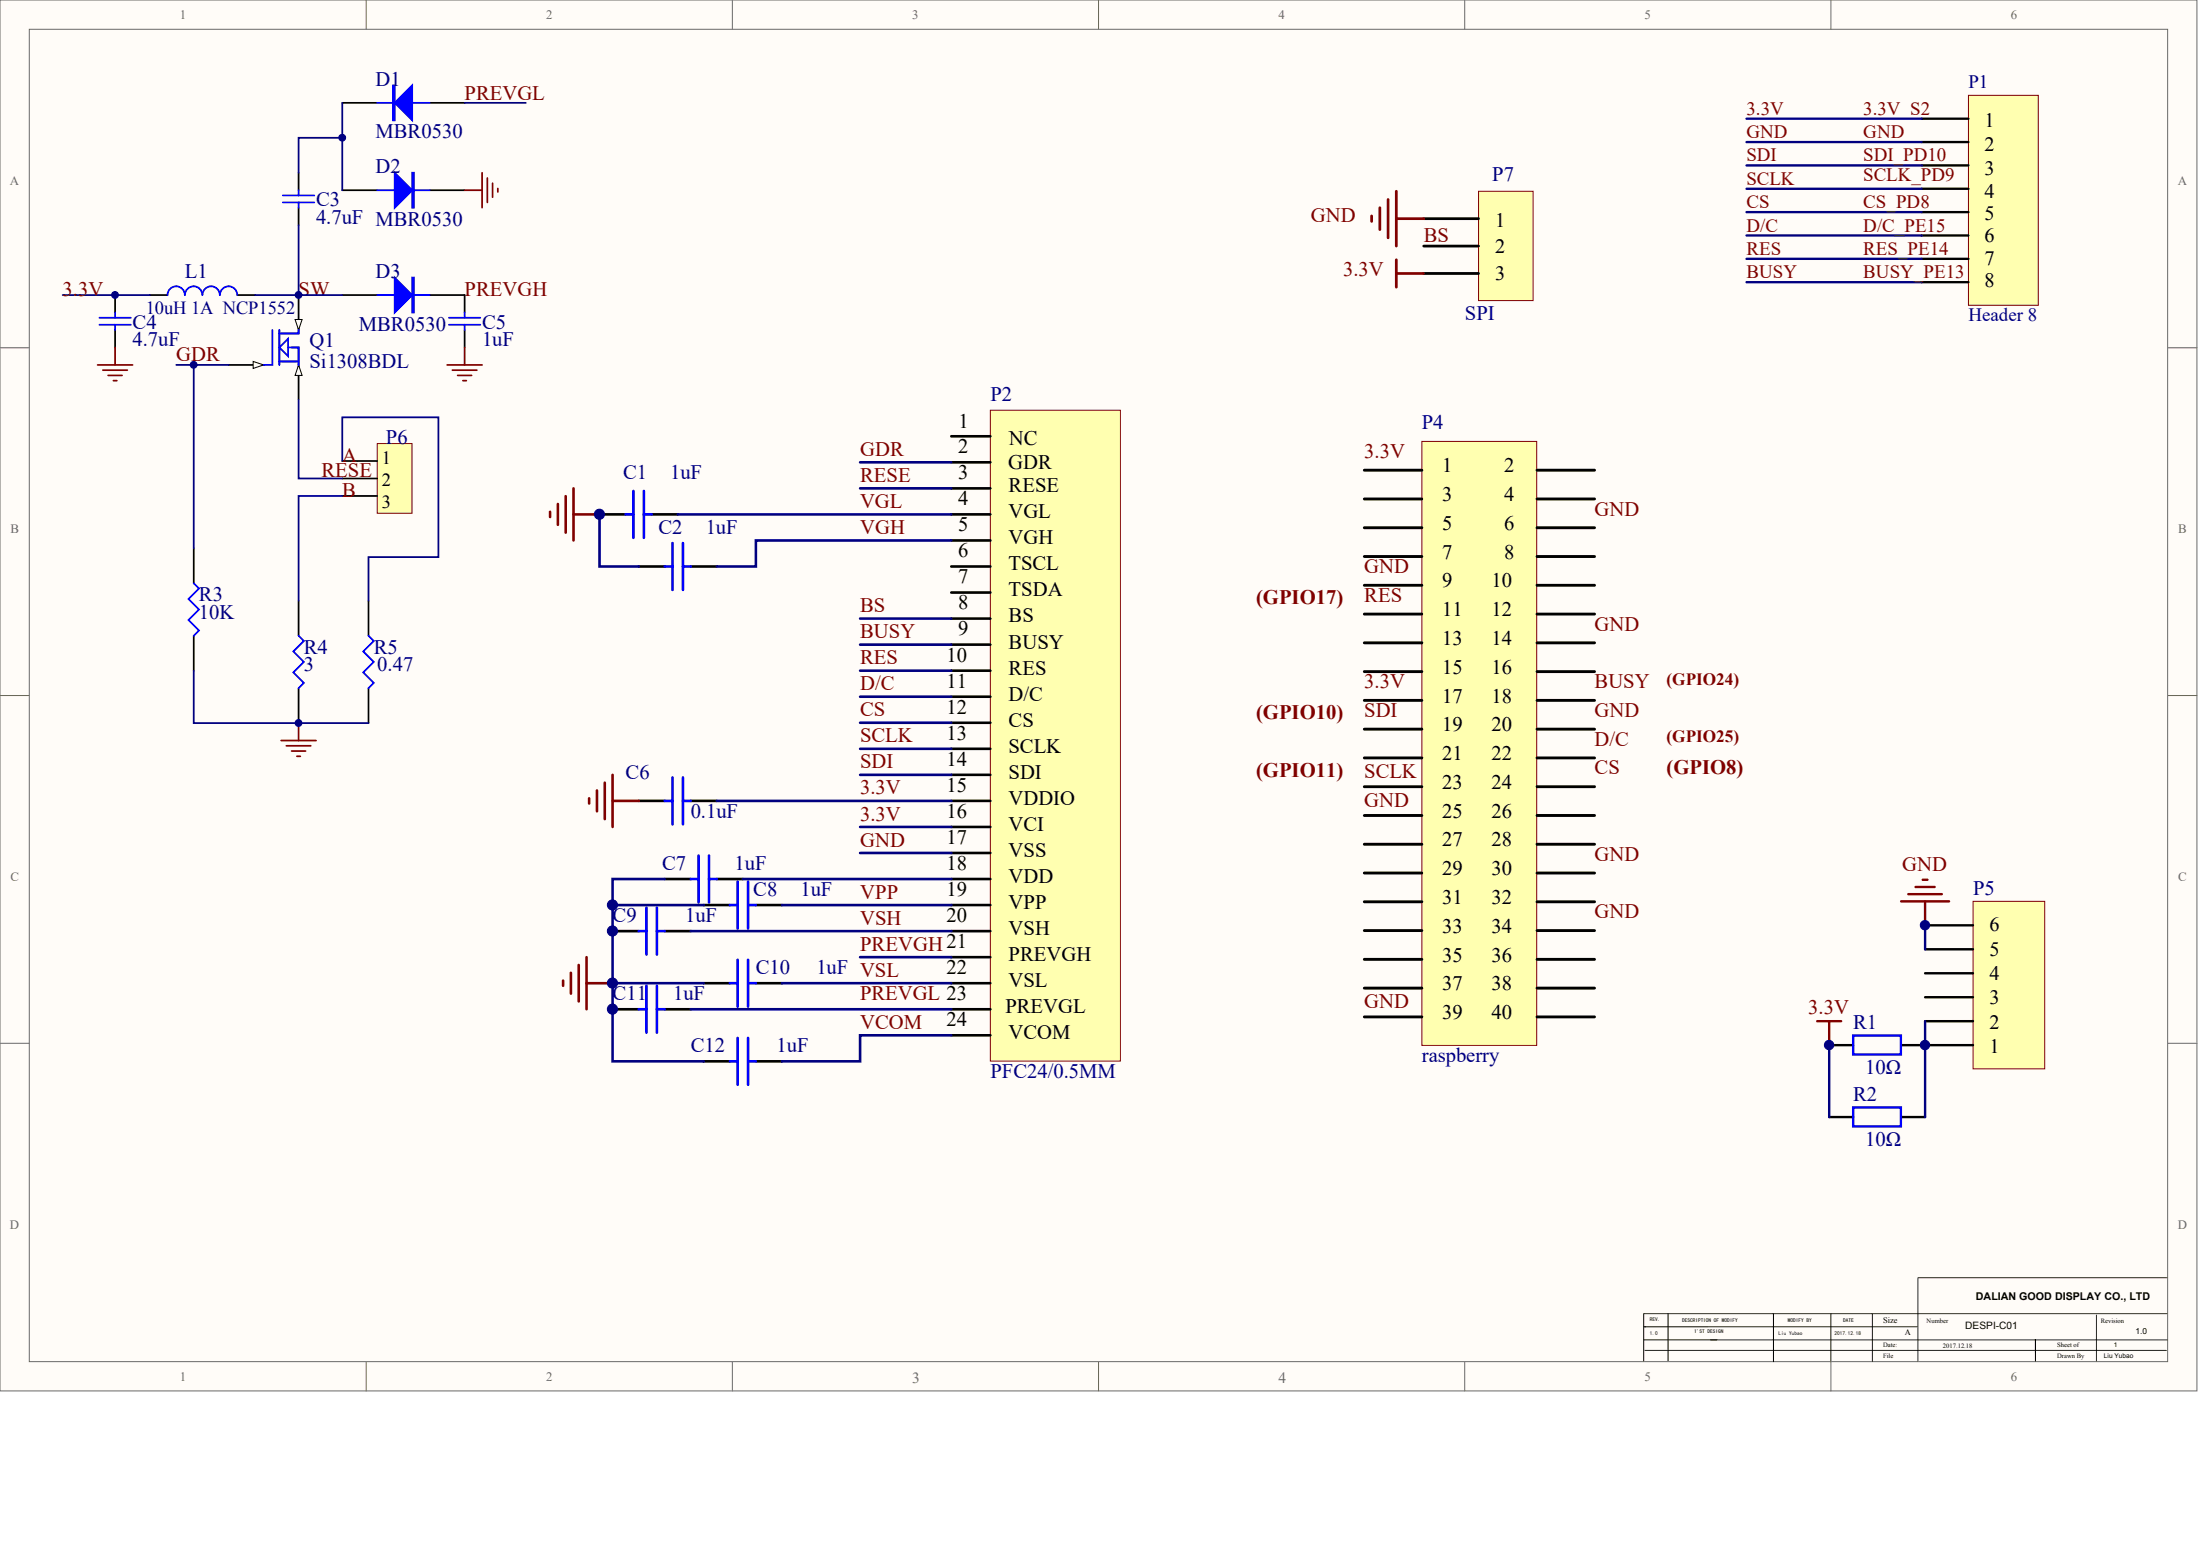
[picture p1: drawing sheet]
<svg xmlns="http://www.w3.org/2000/svg" width="840mm" height="594mm" viewBox="0 0 840 594" stroke-linecap="round" stroke-linejoin="round" font-family="sans-serif">
<g fill="#fffcf8" stroke="#696969" stroke-width=".38">
<path d="M0 0h838.4v530.7h-838.4z"/>
<path d="M11.2 11.2h816.1v508.3h-816.1z"/>
</g>
<g fill="none" stroke="#696969" stroke-width=".38">
<path d="M139.7 0v11.2M279.5 0v11.2M419.2 0v11.2M559 0v11.2M698.7 0v11.2M0 132.7h11.2M827.3 132.7h11.2M0 265.4h11.2M827.3 265.4h11.2M0 398.1h11.2M827.3 398.1h11.2M139.7 519.6v11.2"/>
<path d="M279.5 519.6v11.2M419.2 519.6v11.2M559 519.6v11.2M698.7 519.6v11.2"/>
</g>
<g fill="none" stroke="#000" stroke-width=".99">
<path d="M228.8 196.3h10M248.7 196.3h9.9M243.7 216.1h10M263.6 216.1h10M243.7 305.6h10M263.6 305.6h10M233.8 355.3h9.9M253.7 355.3h9.9M268.6 345.3h9.9M288.5 345.3h9.9M268.6 375.1h9.9M288.5 375.1h9.9"/>
<path d="M233.8 385.1h9.9M253.7 385.1h9.9M268.6 405h9.9M288.5 405h9.9"/>
</g>
<g fill="none" stroke="#00f" stroke-width=".99">
<path d="M238.8 196.3h2.9M241.7 187.3v17.9M245.7 196.3h3M245.7 187.3v17.9M253.7 216.1h3M256.7 207.2v17.9M260.6 216.1h3M260.6 207.2v17.9M256.7 296.6v17.9M260.6 296.6v17.9M253.7 305.6h3M260.6 305.6h3"/>
<path d="M281.5 336.4v17.9M285.5 336.4v17.9M243.7 355.3h3M246.7 346.3v17.9M250.7 355.3h3M250.7 346.3v17.9M278.5 345.3h3M285.5 345.3h3M246.7 376.1v17.9M250.7 376.1v17.9M278.5 375.1h3M281.5 366.2v17.9"/>
<path d="M285.5 366.2v17.9M285.5 375.1h3M243.7 385.1h3M250.7 385.1h3M281.5 396v17.9M285.5 396v17.9M278.5 405h3M285.5 405h3"/>
</g>
<path d="M209.9 195.3v2M212.9 192.3v7.9M215.9 189.3v13.9M218.9 186.3v19.9M218.9 196.3h9.9" fill="none" stroke="#800000" stroke-width=".99"/>
<path d="M114 65.9v6.7M114 79.2v6.7M43.9 112.6v6.6M177.3 112.6v6.6M43.9 125.9v6.7M177.3 125.9v6.7" fill="none" stroke="#000" stroke-width=".67"/>
<path d="M108 74.6h12M108 77.2h12M114 72.6v2M114 77.2v2M43.9 119.2v2M177.3 119.2v2M37.9 121.2h12M37.9 123.9h12M43.9 123.9v2M171.3 121.2h12M171.3 123.9h12M177.3 123.9v2" fill="none" stroke="#00f" stroke-width=".67"/>
<path d="M378 156.5h49.6v248.4h-49.6z" fill="#ffffb0" stroke="#800000" stroke-width=".38"/>
<g fill="none" stroke="#000" stroke-width=".99">
<path d="M363 176.4h15M363 166.5h15M363 196.3h15M363 186.3h15M363 216.1h15M363 206.2h15M363 236h15M363 226.1h15M363 255.9h15M363 246h15M363 275.8h15M363 265.8h15"/>
<path d="M363 295.6h15M363 285.7h15M363 315.5h15M363 305.6h15M363 335.4h15M363 325.5h15M363 355.3h15M363 345.3h15M363 375.1h15M363 365.2h15M363 395h15M363 385.1h15"/>
</g>
<path d="M328.2 176.4h34.8M228.8 196.3v19.8h14.9M328.2 186.3h34.8M328.2 315.5h34.8M328.2 325.5h34.8M233.8 375.1h34.8M328.2 365.2h34.8" fill="none" stroke="#000080" stroke-width=".99"/>
<path d="M230.8 298.6v13.9M233.8 295.6v19.9M224.8 304.6v2M227.8 301.6v8M233.8 305.6h9.9M214.9 374.2v1.9M217.9 371.2v7.9M220.9 368.2v13.9M223.8 375.1h10M223.8 365.2v19.9" fill="none" stroke="#800000" stroke-width=".99"/>
<path d="M130.6 112.6h13.4M164 112.6h13.3M87.3 139.2h13.3" fill="none" stroke="#000" stroke-width=".67"/>
<path d="M144 112.6h20" fill="none" stroke="#00f" stroke-width=".67"/>
<g fill="#00f" stroke="#00f" stroke-width=".67">
<path d="M150.6 105.9l6.7 6.7-6.7 6.6z"/>
<path d="M157.3 105.9h.7v13.3h-.7z" fill-rule="evenodd"/>
</g>
<path d="M96.6 137.9l4 1.3-4 1.4z" fill="#fffcf8" stroke="#000" stroke-width=".38"/>
<path d="M114 112.6v13.3" fill="none" stroke="#000" stroke-width=".67"/>
<path d="M112.6 121.9h2.7l-1.3 4z" fill="#fffcf8" stroke="#000" stroke-width=".38"/>
<path d="M114 139.2v13.4" fill="none" stroke="#000" stroke-width=".67"/>
<path d="M114 139.2l1.3 4h-2.7z" fill="#fffcf8" stroke="#000" stroke-width=".38"/>
<g fill="none" stroke="#00f" stroke-width=".67">
<path d="M144 39.2h20M144 72.6h20M70.5 112.6a3.3 3.3 0 0 0-3.3-3.4 3.3 3.3 0 0 0-3.3 3.4M77.2 112.6a3.3 3.3 0 0 0-3.3-3.4 3.3 3.3 0 0 0-3.3 3.4M83.9 112.6a3.3 3.3 0 0 0-3.3-3.4 3.3 3.3 0 0 0-3.3 3.4M90.5 112.6a3.3 3.3 0 0 0-3.3-3.4 3.3 3.3 0 0 0-3.3 3.4M104 125.9v13.3h-3.4M106.6 132.6l3.4-3.4v6.7zM106.6 125.9v13.3M106.6 137.9h7.4M106.6 127.2h7.4v-1.3v1.3h-6.7M110 132.6h4v6.6v-6.6h-2.7"/>
<path d="M73.9 222.6l2 2-4 4 4 4-4 4 4 4-2 2M114 242.6l2 2-4 4 4 4-4 4 4 4-2 2"/>
</g>
<path d="M130.6 39.2v33.4M177.3 39.2h23.4M130.6 52.6h-16.6v13.3M114 85.9v26.7M23.9 112.6h33.4M97.3 112.6h33.3M67.3 139.2h20" fill="none" stroke="#000080" stroke-width=".67"/>
<path d="M130.6 39.2h13.4M164 39.2h13.3M130.6 72.6h13.4M164 72.6h13.3M57.3 112.6h6.6M90.6 112.6h6.7M73.9 209.2v13.4M114 229.2v13.4M73.9 242.6v13.3M114 262.6v13.3" fill="none" stroke="#000" stroke-width=".67"/>
<g fill="none" stroke="#800000" stroke-width=".67">
<path d="M177.3 72.6h6.7M184 65.9v13.3M186 67.9v9.3M188 69.9v5.3M190 71.9v1.3M37.3 139.2h13.3M43.9 132.6v6.6M170.7 139.2h13.3M177.3 132.6v6.6M39.3 141.2h9.3M41.3 143.2h5.3M43.3 145.2h1.3"/>
<path d="M172.7 141.2h9.3M174.7 143.2h5.3M176.7 145.2h1.3M114 275.9v6.7M107.3 282.6h13.3M109.3 284.6h9.3M111.3 286.6h5.3M113.3 288.6h1.3"/>
</g>
<g fill="#00f" stroke="#00f" stroke-width=".67">
<path d="M150.6 65.9l6.7 6.7-6.7 6.6z"/>
<path d="M150.6 39.2l6.7-6.6v13.3z"/>
<path d="M157.3 65.9h.7v13.3h-.7z" fill-rule="evenodd"/>
<path d="M150 32.6h.6v13.3h-.6z" fill-rule="evenodd"/>
</g>
<path d="M253.7 335.4h9.9M273.6 335.4h9.9" fill="none" stroke="#000" stroke-width=".99"/>
<path d="M263.6 335.4h3M266.6 326.5v17.8M270.6 335.4h3M270.6 326.5v17.8" fill="none" stroke="#00f" stroke-width=".99"/>
<path d="M258.6 196.3h104.4M363 206.2h-74.5v9.9h-14.9M273.6 305.6h89.4M253.7 335.4h-19.9v69.6h34.8M283.5 335.4h79.5M233.8 345.3h34.8M263.6 355.3h99.4M298.4 345.3h64.6M298.4 375.1h64.6M263.6 385.1h99.4M363 395h-34.8v10h-29.8" fill="none" stroke="#000080" stroke-width=".99"/>
<path d="M144 169.2h13.2v26.6h-13.2z" fill="#ffffb0" stroke="#800000" stroke-width=".38"/>
<path d="M130.6 175.9h13.4M130.6 182.6h13.4M130.6 189.2h13.4M140.6 229.2v13.4M140.6 262.6v13.3" fill="none" stroke="#000" stroke-width=".67"/>
<path d="M73.9 139.2v70M114 152.6v30h16.6M130.6 175.9v-16.7h36.7v53.4h-26.7v16.6M130.6 189.2h-16.6v40M73.9 255.9v20h66.7" fill="none" stroke="#000080" stroke-width=".67"/>
<path d="M140.6 242.6l2 2-4 4 4 4-4 4 4 4-2 2" fill="none" stroke="#00f" stroke-width=".67"/>
<path d="M542.6 168.4h43.9v230.5h-43.9z" fill="#ffffb0" stroke="#800000" stroke-width=".38"/>
<g fill="none" stroke="#000" stroke-width="1.1">
<path d="M520.7 179.4h21.9M586.6 179.4h21.9M520.7 190.4h21.9M586.6 190.4h21.9M520.7 201.4h21.9M520.7 212.3h21.9M586.6 201.4h21.9M586.6 212.3h21.9M520.7 223.3h21.9M520.7 234.3h21.9M586.6 223.3h21.9M586.6 234.3h21.9"/>
<path d="M520.7 245.3h21.9M520.7 256.3h21.9M586.6 245.3h21.9M586.6 256.3h21.9M520.7 267.2h21.9M520.7 278.2h21.9M586.6 267.2h21.9M586.6 278.2h21.9M520.7 289.2h21.9M586.6 289.2h21.9M520.7 300.2h21.9M520.7 311.1h21.9"/>
<path d="M586.6 300.2h21.9M586.6 311.1h21.9M520.7 322.1h21.9M520.7 333.1h21.9M586.6 322.1h21.9M586.6 333.1h21.9M520.7 344.1h21.9M520.7 355.1h21.9M586.6 344.1h21.9M586.6 355.1h21.9M520.7 366h21.9M520.7 377h21.9"/>
<path d="M586.6 366h21.9M586.6 377h21.9M520.7 388h21.9M586.6 388h21.9"/>
</g>
<path d="M328.2 246h34.8M328.2 255.9h34.8M328.2 265.8h34.8M328.2 275.8h34.8M328.2 285.7h34.8M328.2 295.6h34.8" fill="none" stroke="#000080" stroke-width=".99"/>
<path d="M753 343.9h27.4v63.9h-27.4z" fill="#ffffb0" stroke="#800000" stroke-width=".38"/>
<path d="M734.7 353.1h18.3M734.7 371.3h18.3M734.7 362.2h18.3M698.1 398.8h9.1M725.5 398.8h27.5M734.7 389.6h18.3M734.7 380.5h18.3" fill="none" stroke="#000" stroke-width=".92"/>
<path d="M734.7 353.1v9.1" fill="none" stroke="#000080" stroke-width=".92"/>
<path d="M731 338.4h7.4M733.8 335.7h1.8M725.5 343.9h18.3M728.3 341.2h12.8M734.7 343.9v9.2M693.5 389.6h9.2M698.1 389.6v9.2" fill="none" stroke="#800000" stroke-width=".92"/>
<path d="M707.2 395.1h18.3v7.2h-18.3z" fill="none" stroke="#00f" stroke-width=".92"/>
<path d="M328.2 236h34.8" fill="none" stroke="#000080" stroke-width=".99"/>
<path d="M564.3 73h20.8v41.7h-20.8z" fill="#ffffb0" stroke="#800000" stroke-width=".38"/>
<path d="M543.4 83.4h20.9M543.4 93.9h20.9M543.4 104.3h20.9" fill="none" stroke="#000" stroke-width="1"/>
<path d="M698.1 426.2h9.1M725.5 426.2h9.2" fill="none" stroke="#000" stroke-width=".92"/>
<path d="M707.2 422.6h18.3v7.2h-18.3z" fill="none" stroke="#00f" stroke-width=".92"/>
<path d="M698.1 398.8v27.4M734.7 389.6v36.6" fill="none" stroke="#000080" stroke-width=".92"/>
<path d="M526.6 79.3v8.3M529.8 76.1v14.7M532.9 73v20.9M523.5 82.4v2.1M532.9 83.4h10.5M532.9 99.1v10.5M532.9 104.3h10.5" fill="none" stroke="#800000" stroke-width="1"/>
<path d="M751.2 36.4h26.7v80.1h-26.7z" fill="#ffffb0" stroke="#800000" stroke-width=".38"/>
<path d="M733.4 45.3h17.8M733.4 54.2h17.8M733.4 63.1h17.8M733.4 72h17.8M733.4 80.9h17.8M733.4 89.8h17.8M733.4 98.8h17.8M733.4 107.7h17.8" fill="none" stroke="#000" stroke-width=".89"/>
<path d="M666.5 45.3h66.9M666.5 54.2h66.9M666.5 63.1h66.9M666.5 72h66.9M666.5 80.9h66.9M666.5 89.8h66.9M666.5 98.8h66.9M666.5 107.7h66.9" fill="none" stroke="#000080" stroke-width=".89"/>
<g fill="#000080" stroke="#000080" stroke-width=".38">
<circle cx="43.9" cy="112.5" r="1.3"/>
<circle cx="73.9" cy="139.2" r="1.3"/>
<circle cx="113.9" cy="275.9" r="1.3"/>
<circle cx="113.9" cy="112.5" r="1.3"/>
<circle cx="130.6" cy="52.5" r="1.3"/>
<circle cx="228.8" cy="196.2" r="1.94"/>
<circle cx="233.7" cy="385" r="1.94"/>
<circle cx="233.7" cy="375.1" r="1.94"/>
<circle cx="233.7" cy="355.2" r="1.94"/>
<circle cx="233.7" cy="345.3" r="1.94"/>
<circle cx="698" cy="398.7" r="1.78"/>
<circle cx="734.6" cy="398.7" r="1.78"/>
<circle cx="734.6" cy="353" r="1.78"/>
</g>
<path d="M732 487.8v31.2" fill="none" stroke="#000" stroke-width=".59"/>
<path d="M800.1 501.9v17.3" fill="none" stroke="#000" stroke-width=".44"/>
<path d="M627.3 501.2v18M627.3 506.2h24.6M627.4 511.2h27.8M636.6 501.2v18M652.1 506.2h79.6M676.8 501.2v18.4M698.7 501.4v17.8M714.6 501.4v18M776.8 516.1v-4.9v8.1" fill="none" stroke="#000" stroke-width=".38"/>
<path d="M653 511.2h173.9" fill="none" stroke="#000" stroke-width=".55"/>
<path d="M627.6 501.2h199.2M627.9 515.2h198.7" fill="none" stroke="#000" stroke-width=".5"/>
<path d="M732.1 487.5h94.8" fill="none" stroke="#000" stroke-width=".4"/>
<g font-size="7.9" fill="#000080">
<text x="143.3" y="32.8">D1</text>
<text x="143.3" y="52.8">MBR0530</text>
<text x="143.3" y="66.1">D2</text>
<text x="569.5" y="68.9">P7</text>
<text x="120.6" y="78.8">C3</text>
<text x="120.6" y="85.5">4.7uF MBR0530</text>
<text x="70.6" y="106.1">L1</text>
<text x="143.3" y="106.1">D3</text>
<text x="50.6" y="125.5">C4</text>
<text x="184" y="125.5">C5</text>
<text x="559" y="122.2">SPI</text>
<text x="137" y="126.1">MBR0530</text>
<text x="50.6" y="132.1">4.7uF</text>
<text x="118.1" y="132.5">Q1</text>
<text x="184" y="132.1">1uF</text>
<text x="118.1" y="140.4">Si1308BDL</text>
<text x="378" y="153">P2</text>
<text x="542.6" y="163.8">P4</text>
<text x="147.3" y="169.5">P6</text>
<text x="237.8" y="182.8">C1</text>
<text x="255.8" y="182.8">1uF</text>
<text x="251.3" y="203.7">C2</text>
<text x="269.3" y="203.7">1uF</text>
<text x="75.9" y="229.4">R3</text>
<text x="75.9" y="236.1">10K</text>
<text x="116" y="249.4">R4</text>
<text x="142.6" y="249.4">R5</text>
<text x="116" y="256.1">3</text>
<text x="144" y="256.1">0.47</text>
<text x="238.8" y="297.1">C6</text>
<text x="263.6" y="312">0.1uF</text>
<text x="252.7" y="331.9">C7</text>
<text x="280.4" y="331.9">1uF</text>
<text x="287.5" y="341.8">C8</text>
<text x="305.5" y="341.8">1uF</text>
<text x="753" y="341.3">P5</text>
<text x="233.8" y="351.8">C9</text>
<text x="261.5" y="351.8">1uF</text>
<text x="288.5" y="371.7">C10</text>
<text x="311.6" y="371.7">1uF VSL</text>
<text x="233.8" y="381.6">C11</text>
<text x="256.9" y="381.6">1uF</text>
<text x="707.2" y="392.5">R1</text>
<text x="263.6" y="401.5">C12</text>
<text x="296.4" y="401.5">1uF</text>
<text x="542.6" y="405.3">raspberry</text>
<text x="378" y="411.4">PFC24/0.5MM</text>
<text x="711.8" y="409.9">10Ω</text>
<text x="707.2" y="420">R2</text>
<text x="711.8" y="437.3">10Ω</text>
</g>
<g font-size="7.9" fill="#800000">
<text x="177.3" y="38">PREVGL</text>
<text x="500.2" y="84.6">GND</text>
<text x="543.4" y="92.4">BS</text>
<text x="512.6" y="105.5">3.3V</text>
<text x="23.9" y="112.8">3.3V</text>
<text x="114" y="112.8">SW</text>
<text x="177.3" y="112.8">PREVGH</text>
<text x="67.3" y="137.7">GDR</text>
<text x="328.2" y="174">GDR</text>
<text x="130.6" y="176.1">A</text>
<text x="520.7" y="174.7">3.3V</text>
<text x="122.7" y="182.1">RESE</text>
<text x="328.2" y="183.9">RESE</text>
<text x="130.6" y="189.5">B</text>
<text x="328.2" y="193.8">VGL</text>
<text x="608.6" y="196.7">GND</text>
<text x="328.2" y="203.8">VGH</text>
<text x="520.7" y="218.7">GND</text>
<text x="328.2" y="233.6">BS</text>
<text x="479.4" y="230.6">(GPIO17)</text>
<text x="520.7" y="229.6">RES</text>
<text x="328.2" y="243.5">BUSY</text>
<text x="608.6" y="240.6">GND</text>
<text x="328.2" y="253.5">RES</text>
<text x="328.2" y="263.4">D/C</text>
<text x="520.7" y="262.6">3.3V</text>
<text x="608.6" y="262.6">BUSY</text>
<text x="328.2" y="273.3">CS</text>
<text x="479.4" y="274.5">(GPIO10)</text>
<text x="520.7" y="273.5">SDI</text>
<text x="608.6" y="273.5">GND</text>
<text x="328.2" y="283.3">SCLK</text>
<text x="608.6" y="284.5">D/C</text>
<text x="328.2" y="293.2">SDI</text>
<text x="479.4" y="296.5">(GPIO11)</text>
<text x="520.7" y="296.9">SCLK</text>
<text x="608.6" y="295.5">CS</text>
<text x="636" y="295.4">(GPIO8)</text>
<text x="328.2" y="303.1">3.3V</text>
<text x="520.7" y="307.9">GND</text>
<text x="328.2" y="313.1">3.3V</text>
<text x="328.2" y="323">GND</text>
<text x="608.6" y="328.4">GND</text>
<text x="725.9" y="332.2">GND</text>
<text x="328.2" y="342.9">VPP</text>
<text x="328.2" y="352.8">VSH</text>
<text x="608.6" y="350.4">GND</text>
<text x="328.2" y="362.8">PREVGH 21</text>
<text x="328.2" y="381.6">PREVGL 23</text>
<text x="520.7" y="384.7">GND</text>
<text x="690.1" y="387">3.3V</text>
<text x="328.2" y="392.6">VCOM</text>
</g>
<g font-size="7.9">
<text x="365.8" y="163.1">1</text>
<text x="365.6" y="172.9">2</text>
<text x="385" y="170">NC</text>
<text x="384.8" y="179.1">GDR</text>
<text x="365.6" y="182.8">3</text>
<text x="550.3" y="180.2">1</text>
<text x="574.1" y="180.2">2</text>
<text x="384.9" y="187.8">RESE</text>
<text x="550.3" y="191.2">3</text>
<text x="574.1" y="191.2">4</text>
<text x="365.6" y="192.8">4</text>
<text x="384.9" y="197.8">VGL</text>
<text x="365.6" y="202.7">5</text>
<text x="550.3" y="202.2">5</text>
<text x="574.1" y="202.2">6</text>
<text x="384.9" y="207.7">VGH</text>
<text x="365.6" y="212.7">6</text>
<text x="550.3" y="213.2">7</text>
<text x="574.1" y="213.2">8</text>
<text x="384.9" y="217.6">TSCL</text>
<text x="365.6" y="222.6">7</text>
<text x="384.9" y="227.6">TSDA</text>
<text x="550.3" y="224.1">9</text>
<text x="569.2" y="224.1">10</text>
<text x="365.6" y="232.5">8</text>
<text x="384.9" y="237.5">BS</text>
<text x="550.3" y="235.1">11</text>
<text x="569.2" y="235.1">12</text>
<text x="365.6" y="242.5">9</text>
<text x="384.9" y="247.4">BUSY</text>
<text x="550.3" y="246.1">13</text>
<text x="569.2" y="246.1">14</text>
<text x="361.3" y="252.4">10</text>
<text x="384.9" y="257.4">RES</text>
<text x="550.3" y="257.1">15</text>
<text x="569.2" y="257.1">16</text>
<text x="361.3" y="262.3">11</text>
<text x="384.9" y="267.3">D/C</text>
<text x="550.3" y="268.1">17</text>
<text x="569.2" y="268.1">18</text>
<text x="361.3" y="272.3">12</text>
<text x="384.9" y="277.3">CS</text>
<text x="550.3" y="279">19</text>
<text x="569.2" y="279">20</text>
<text x="361.3" y="282.2">13</text>
<text x="384.9" y="287.2">SCLK</text>
<text x="361.3" y="292.2">14</text>
<text x="550.3" y="290">21</text>
<text x="569.2" y="290">22</text>
<text x="384.9" y="297.1">SDI</text>
<text x="361.3" y="302.1">15</text>
<text x="550.3" y="301">23</text>
<text x="569.2" y="301">24</text>
<text x="384.9" y="307.1">VDDIO</text>
<text x="550.3" y="312">25</text>
<text x="569.2" y="312">26</text>
<text x="361.3" y="312">16</text>
<text x="384.9" y="317">VCI</text>
<text x="361.3" y="322">17</text>
<text x="550.3" y="323">27</text>
<text x="569.2" y="323">28</text>
<text x="384.9" y="326.9">VSS</text>
<text x="361.3" y="331.9">18</text>
<text x="550.3" y="333.9">29</text>
<text x="569.2" y="333.9">30</text>
<text x="361.3" y="341.8">19</text>
<text x="384.9" y="336.9">VDD</text>
<text x="384.9" y="346.8">VPP</text>
<text x="550.3" y="344.9">31</text>
<text x="569.2" y="344.9">32</text>
<text x="361.3" y="351.8">20</text>
<text x="384.9" y="356.8">VSH</text>
<text x="550.3" y="355.9">33</text>
<text x="569.2" y="355.9">34</text>
<text x="361.3" y="371.7">22</text>
<text x="384.9" y="366.7">PREVGH</text>
<text x="550.3" y="366.9">35</text>
<text x="569.2" y="366.9">36</text>
<text x="384.9" y="376.6">VSL</text>
<text x="550.3" y="377.8">37</text>
<text x="569.2" y="377.8">38</text>
<text x="383.7" y="386.6">PREVGL</text>
<text x="550.3" y="388.8">39</text>
<text x="569.2" y="388.8">40</text>
<text x="361.3" y="391.5">24</text>
<text x="384.9" y="396.5">VCOM</text>
</g>
<g font-size="7.8">
<text x="757.4" y="48.3">1</text>
<text x="757.4" y="57.6">2</text>
<text x="757.4" y="66.9">3</text>
<text x="757.4" y="75.5">4</text>
<text x="757.4" y="84">5</text>
<text x="570.7" y="86.6">1</text>
<text x="757.4" y="92.5">6</text>
<text x="570.7" y="96.7">2</text>
<text x="757.4" y="101.1">7</text>
<text x="570.7" y="106.8">3</text>
<text x="757.4" y="109.6">8</text>
<text x="759.2" y="355.3">6</text>
<text x="759.2" y="364.6">5</text>
<text x="759.2" y="373.9">4</text>
<text x="759.2" y="383.3">3</text>
<text x="759.2" y="392.6">2</text>
<text x="759.2" y="401.9">1</text>
</g>
<g font-size="7.2" fill="#000080">
<text x="751.2" y="33.5">P1</text>
<text x="751.2" y="122.6">Header 8</text>
</g>
<g font-size="7.2" fill="#800000">
<text x="666.5" y="43.8">3.3V</text>
<text x="711.1" y="43.8">3.3V_S2</text>
<text x="666.5" y="52.7">GND</text>
<text x="711.1" y="52.7">GND</text>
<text x="666.5" y="61.6">SDI</text>
<text x="711.1" y="61.6">SDI_PD10</text>
<text x="666.5" y="70.5">SCLK</text>
<text x="711.1" y="69.1">SCLK_PD9</text>
<text x="666.5" y="79.4">CS</text>
<text x="711.1" y="79.4">CS_PD8</text>
<text x="666.5" y="88.3">D/C</text>
<text x="711.1" y="88.3">D/C_PE15</text>
<text x="666.5" y="97.3">RES</text>
<text x="711.1" y="97.3">RES_PE14</text>
<text x="666.5" y="106.2">BUSY</text>
<text x="711.1" y="106.2">BUSY_PE13</text>
</g>
<text font-size="7.1" fill="#000080" x="55.6" y="119.9">10uH 1A NCP1552</text>
<g font-size="7.1">
<text x="145.7" y="177">1</text>
<text x="145.7" y="185.5">2</text>
<text x="145.7" y="193.9">3</text>
</g>
<g font-size="6.6" fill="#800000">
<text x="636" y="261.3">(GPIO24)</text>
<text x="636" y="283.3">(GPIO25)</text>
</g>
<g font-size="5.9" fill="#696969">
<text x="348.1" y="527.7">3</text>
<text x="487.9" y="527.7">4</text>
</g>
<g font-size="4.9" fill="#696969">
<text x="68.6" y="7.2">1</text>
<text x="208.4" y="7.2">2</text>
<text x="348.1" y="7.2">3</text>
<text x="487.9" y="7.2">4</text>
<text x="627.6" y="7.2">5</text>
<text x="767.4" y="7.2">6</text>
<text x="3.8" y="70.7">A</text>
<text x="831.1" y="70.7">A</text>
<text x="4" y="203.4">B</text>
<text x="831.3" y="203.4">B</text>
<text x="4" y="336.1">C</text>
<text x="831.3" y="336.1">C</text>
<text x="3.8" y="468.8">D</text>
<text x="831.1" y="468.8">D</text>
<text x="68.6" y="526.8">1</text>
<text x="208.4" y="526.8">2</text>
<text x="627.6" y="526.8">5</text>
<text x="767.4" y="526.8">6</text>
</g>
<text font-size="4.1" x="754.1" y="496.1">DALIAN GOOD DISPLAY CO., LTD</text>
<text font-size="3.9" x="750" y="507.2">DESPI-C01</text>
<g font-size="3.2">
<text x="718.7" y="504.8">Size</text>
<text x="727" y="509.2">A</text>
<text x="815" y="508.8">1.0</text>
</g>
<g font-size="2.5">
<text x="735.3" y="504.7">Number</text>
<text x="801.7" y="504.7">Revision</text>
<text x="718.7" y="514">Date:</text>
<text x="741.5" y="514.2">2017.12.18</text>
<text x="785.1" y="514">Sheet of</text>
<text x="806.7" y="514">1</text>
<text x="718.7" y="518">File</text>
<text x="785.1" y="518">Drawn By</text>
<text x="802.9" y="518.1">Liu Yubao</text>
</g>
<g font-size="2">
<text x="629.6" y="504">REV.</text>
<text x="629.7" y="509.5">1.0</text>
<text x="641.9" y="504.3">DESCRIPTION OF MODIFY</text>
<text x="646.6" y="508.7">1'ST DESIGN</text>
<text x="678.7" y="509.3">Liu Yubao</text>
<text x="682.3" y="504.3">MODIFY BY</text>
<text x="700.1" y="509.2">2017.12.18</text>
<text x="703.4" y="504.3">DATE</text>
</g>
</svg>
